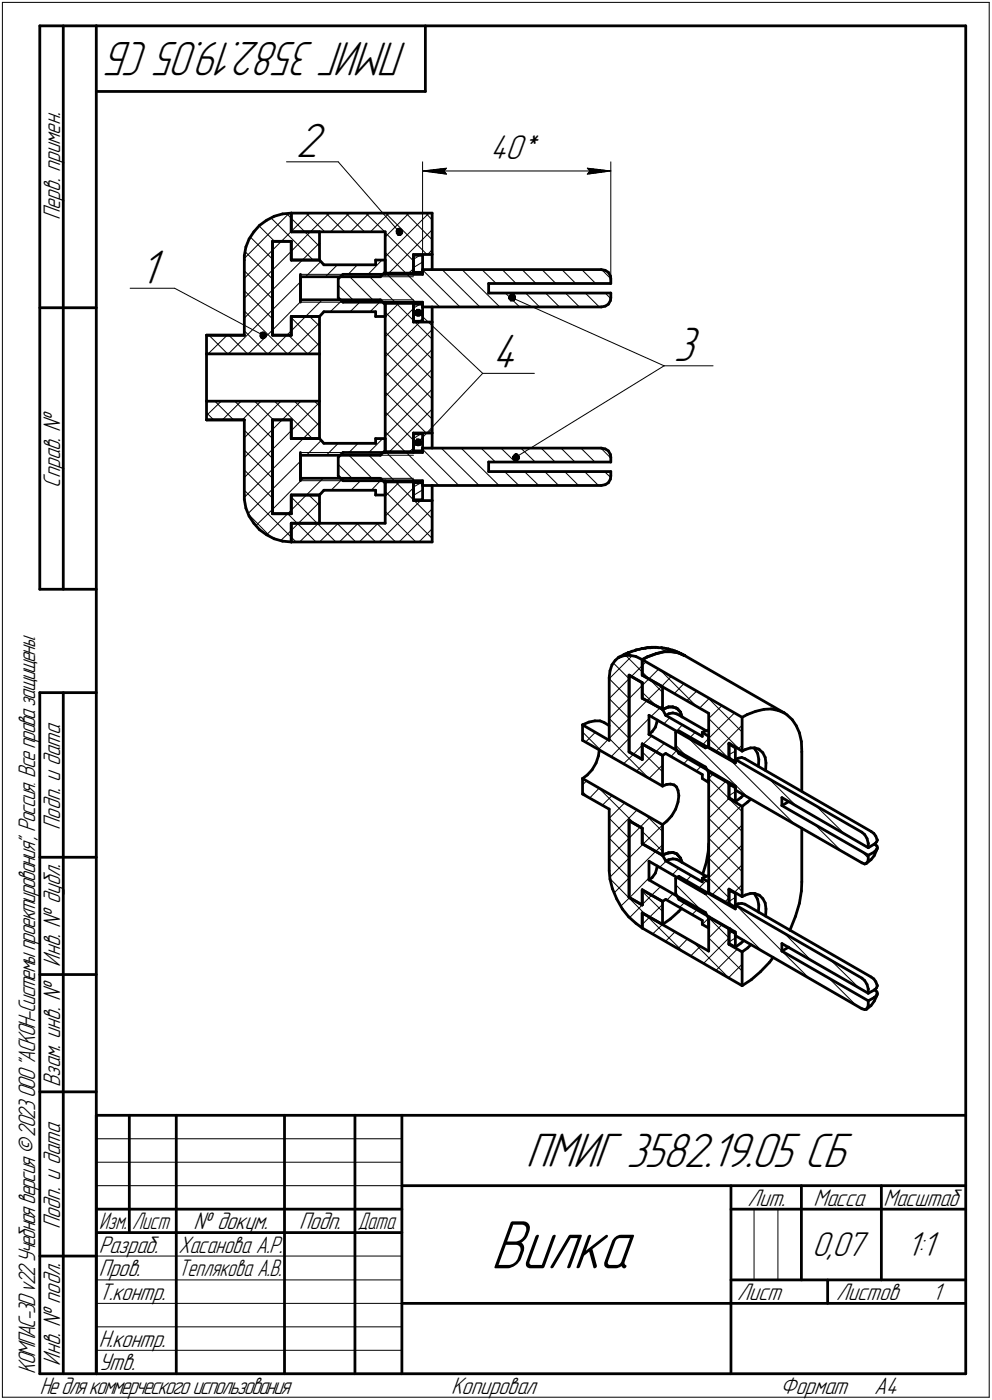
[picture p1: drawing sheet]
<svg xmlns="http://www.w3.org/2000/svg" width="211mm" height="298mm" viewBox="0 0 211 298" stroke-linecap="round" stroke-linejoin="round" font-family="sans-serif">
<g fill="none" stroke="#000" stroke-width=".59">
<path d="M8.5 5.5v120zM8.5 5.5h12zM13.5 5.5v120zM20.5 5.5v287zM20.5 5.5h185zM20.5 19.5h70zM90.5 5.5v14zM205.5 5.5v287zM52 54.4v1zM52 55.4v16zM52.3 52.6l-.3 1.8zM53 50.9l-.7 1.7z"/>
<path d="M54 49.4l-1 1.5zM55.2 48l1.5-1.1zM55.2 48l-1.2 1.4zM56.7 46.9l1.6-.8zM58 51.4v20zM58 51.4h4zM58.3 46.1l1.8-.5zM60.1 45.6l1.9-.2zM62 51.4v4zM62 55.4h6zM62 45.4v4zM62 49.4h6z"/>
<path d="M62 49.4h20zM62 45.4h29.9zM63.9 58.9v4.9zM63.9 58.9h17zM63.9 58.4v.5zM68 55.4l.9 1zM68 49.4v6zM68.9 56.4h11zM72 59.4l1-1zM72 59.4v4zM73 58.4h16.9zM79.9 55.4v1z"/>
<path d="M79.9 55.4h2.1zM80.9 58.9l1.1-1zM82 55.4v2.5zM82 58.2v.2zM82 49.4v8.8zM82 58.2h6zM88 54.4h1.9zM88 58h1.9zM88 54.4v3.6zM88 58.2v.2zM88 54.2h3.9zM88 54.2v4z"/>
<path d="M89.9 54.4v3.6zM89.9 57.4h38zM89.9 57.4v1zM91.9 54.2v3.2zM91.9 45.4v8.8zM127.9 57.4l.9 .2zM128.8 57.6l.7 .4zM129.5 58l.4 .8zM129.9 58.8l.1 .6zM130 59.4v1zM8.5 65.5h12zM43.9 75.4h24.1z"/>
<path d="M43.9 71.4h8.1zM43.9 71.4v4zM43.9 75.4v10zM58 71.4h4zM62 67.4v4zM62 67.4h6zM63.9 63.8h17zM63.9 63.8v.5zM68 67.4v8zM68 75.4v10zM68.9 66.4l-.9 1zM68.9 66.4h11z"/>
<path d="M72 63.4l1 .9zM73 64.3h16.9zM79.9 67.4h2.1zM79.9 66.4v1zM80.9 63.8l1.1 1.1zM82 64.9v2.5zM82 64.3v.3zM82 64.6h6zM82 64.6v31.6zM88 68.4h1.9zM88 64.8h1.9zM88 64.8v3.6z"/>
<path d="M88 64.3v.3zM88 68.6h3.9zM88 64.6v4zM89.9 64.8v3.6zM89.9 64.3v1.1zM89.9 65.4h38zM91.9 65.4v3.2zM91.9 68.6v23.6zM104 62.4h26zM104 60.4v2zM104 60.4h26zM127.9 65.4l.9-.2z"/>
<path d="M128.8 65.2l.7-.4zM129.9 64l-.4 .8zM130 63.4l-.1 .6zM130 62.4v1zM43.9 85.4v4zM43.9 85.4h24.1zM43.9 89.4h8.1zM52 89.4v16zM58 89.4v20zM58 89.4h4zM62 93.4h6zM62 89.4v4z"/>
<path d="M63.9 96.9v5zM63.9 96.9h17zM63.9 96.4v.5zM68 93.4l.9 1zM68 85.4v8zM68.9 94.4h11zM72 97.4v3.9zM73 96.4h16.9zM73 96.4l-1 1zM79.9 93.4v1zM79.9 93.4h2.1zM80.9 96.9l1.1-1z"/>
<path d="M82 93.4v2.5zM82 96.2v.2zM82 96.2h6zM88 92.4h1.9zM88 96h1.9zM88 92.4v3.6zM88 96.2v.2zM88 92.2v4zM88 92.2h3.9zM89.9 95.4h38zM89.9 95.4v1zM89.9 92.4v3.6z"/>
<path d="M91.9 92.2v3.2zM104 98.4h26zM104 98.4v2zM127.9 95.4l.9 .2zM128.8 95.6l.7 .4zM129.5 96l.4 .8zM129.9 96.8l.1 .6zM130 97.4v1zM52 106.3l.3 1.9zM52 105.4v.9zM52.3 108.2l.7 1.7zM53 109.9l1 1.5z"/>
<path d="M54 111.4l1.2 1.4zM55.2 112.8l1.5 1.1zM56.7 113.9l1.6 .8zM58 109.4h4zM58.3 114.7l1.8 .5zM60.1 115.2l1.9 .2zM62 105.4h6zM62 105.4v4zM62 111.4h6zM62 111.4v4zM62 111.4h20zM62 115.4h29.9z"/>
<path d="M63.9 101.9h17zM63.9 101.9v.5zM68 105.4v6zM68.9 104.4h11zM68.9 104.4l-.9 1zM72 101.3l1 1.1zM73 102.4h16.9zM79.9 105.4h2.1zM79.9 104.4v1zM80.9 101.9l1.1 1zM82 102.9v2.5zM82 102.4v.2z"/>
<path d="M82 102.6v8.8zM82 102.6h6zM88 102.8v3.6zM88 106.4h1.9zM88 102.8h1.9zM88 102.4v.2zM88 102.6v4zM88 106.6h3.9zM89.9 103.4h38zM89.9 102.4v1zM89.9 102.8v3.6zM91.9 103.4v3.2z"/>
<path d="M91.9 106.6v8.8zM104 100.4h26zM127.9 103.4l.9-.2zM128.8 103.2l.7-.4zM129.9 102l-.4 .8zM130 101.3l-.1 .7zM130 100.4v.9zM8.5 125.5h12zM131.7 140l1-.6zM131.7 140h.1M131.7 140l1.1-.4zM132.7 139.4h.1"/>
<path d="M132.8 139.4h.1M132.8 139.6l1.1-.1zM132.8 139.4l.2-.1zM133 139.3l.3-.2zM133.3 139.1l.4-.1zM133.7 139h.1M133.7 138.9h.1M133.8 138.9h.1M133.9 138.9h.2zM133.9 139.5l1.4 .3zM134.1 138.9l.4-.2zM134.5 138.7l.6-.2z"/>
<path d="M135.1 138.5l.1-.1zM135.2 138.4h.1M135.3 138.4l.3-.1zM135.3 139.8l1.4 .7zM135.6 138.3h.5zM136.1 138.3l.5-.2zM136.6 138.1h.1M136.7 138.1h.1M136.7 138.1h.2zM136.9 138.1l.3-.1zM137.2 138h.1M137.3 138h.1"/>
<path d="M137.4 138l.3-.1zM137.7 137.9h.1M137.8 139.9l1.8-.7zM137.8 137.9h.1M137.8 137.9h.2zM138 137.9h.1M138.1 137.9h.1M138.2 137.9h.1M138.3 137.9h.1M138.3 137.9h.2zM138.5 137.9l.1-.1zM138.6 137.8h.1"/>
<path d="M138.7 137.8h.2zM138.9 137.8h.1zM139 137.8h.4zM139.4 137.8h.1M139.5 137.8h.2zM139.6 139.2l1.7-.4zM139.7 137.8l.3 .1zM140 137.9h.7zM140.7 137.9h.1M140.8 137.9l.1 .1zM140.9 138h.2zM141.1 138h.2z"/>
<path d="M141.3 138.8h1.6zM141.3 138l.4 .1zM141.7 138.1l.5 .1zM142.2 138.2h.1M142.2 138.3h.1M142.3 138.3h.1M142.4 138.3h.3zM142.7 138.3l.4 .1zM142.9 138.8l1.5 .2zM143.1 138.4l.5 .2zM143.6 138.6l.1 .1zM143.7 138.7h.1"/>
<path d="M143.8 138.7l.2 .1zM144 138.8l.4 .1zM144.4 139l1.3 .6zM144.4 138.9l.5 .3zM144.9 139.2h.1M144.9 139.2l.1 .1zM145 139.3l.2 .1zM145.2 139.4l.3 .1zM145.5 139.5h.1M145.6 139.5l.1 .1zM145.7 139.6l21.2 12.2zM8.5 147.5v145z"/>
<path d="M8.5 147.5h12zM13.5 147.5v145zM124 157.6l17 9.8zM124 154.3l5.6 3.3zM124 154.3v3.3zM124 154.3l1.3-.5zM125.3 153.8l1.3-.3zM126.6 153.5h1.1zM127.5 159.7l-.2 1.3zM127.7 153.5l.8 .3zM128.5 153.8l1.1 .7zM129.6 144.3v.2z"/>
<path d="M129.6 144.5v13.1zM129.8 142.8l-.2 1.5zM130.2 141.6l-.4 1.2zM130.9 140.6l.8-.6zM130.9 140.6l-.7 1zM133.9 143.8v16.3zM133.9 143.8l2.8 1.6zM136.7 145.4v3.3zM136.7 158.4v3.3zM136.7 158.4l4.3 2.5zM136.7 148.7l4.3 2.3zM136.7 140.5l1.1-.6z"/>
<path d="M136.7 140.5v3.3zM136.7 143.8l4.3 2.4zM136.7 143.8l14.1 8.1zM136.7 140.5l21.2 12.2zM138.1 152.3v4.1zM138.1 152.3l12 7zM138.1 156.4l12 6.9zM138.1 156.4l.7-.6zM139.4 154.9l-.6 .9zM139.8 153.8l-.4 1.1zM139.9 153.3l-.1 .5zM141 151l.6 1.3z"/>
<path d="M141 151h.2zM141 146.2v4.8zM141.2 151l1-.5zM141.6 152.3l.7-.3zM141.6 152.3l7.8 4.5zM142.2 150.5h1zM142.3 152l.9-.2zM143.2 151.8l.6 .2zM143.2 150.5l.7 .3zM143.8 156l.6-.4zM143.8 156v3.3zM143.8 159.3l.6 1.1z"/>
<path d="M143.8 152l.3 .1zM143.9 150.8l.3 .2zM144.1 152.1l6.2 3.5zM144.2 151l.6 .6zM144.4 155.6l12.1 6.9zM144.8 151.6l.3 1.1zM149.4 156l.4-.2zM149.4 156v.8zM149.4 156l1.4 .8zM149.8 155.8l1-.4zM150.1 159.3l.7-.5zM150.8 156.8v2z"/>
<path d="M150.8 151.9v7.2zM150.8 159.1l4.3 2.4zM155.1 158.4l1.4 .9zM155.1 158.4v3zM155.1 158.2l2.8 1.7zM155.1 158.2v3.3zM155.2 158.3l-.1 .1zM156.5 159.3l.1-.1zM156.5 159.3v2.9zM157.9 152.7l1.1-.6zM157.9 159.9l.7-.3zM157.9 152.7v7.2z"/>
<path d="M158.6 159.6l1.1-.3zM159 152.1l1.8-.6zM159.7 159.3h.9zM160.4 159.3l.3 .3zM160.6 159.3l.9 .2zM160.7 159.6l.5 .8zM160.8 151.5l1.8-.5zM161.5 159.5l.1 .2zM161.6 159.7l.7 .6zM162.6 151h1.5zM164.1 151l1.5 .3zM165.6 151.3l1.3 .5z"/>
<path d="M166.9 151.8l.6 .4zM167.5 152.2l1.1 1zM168.6 153.2l.8 1.3zM169.4 154.5l.7 1.5zM170.1 156l.4 1.9zM170.5 157.9l.1 2.2zM124 165.8v3.3zM124 165.8l17 9.8zM124 169.1l5.6 3.2zM124 165.8l1-.8zM126 163.9l-1 1.1zM126.8 162.5l-.8 1.4z"/>
<path d="M127.3 161l-.5 1.5zM129.6 172.3v13.1zM133.9 160.1l2.8 1.6zM133.9 174.8v16.3zM133.9 174.8l2.8 1.6zM136.7 179.7l4.3 2.4zM136.7 176.4v3.3zM141 160.9l.6-.5zM141 175.6v6.5zM141 160.9v6.5zM141 175.6l.9-.8zM141 167.4l.8-.4z"/>
<path d="M141.6 160.4l7.8 4.5zM141.8 167h.9zM142.7 167l.7 .1zM142.9 173.7l-1 1.1zM143.4 167.1l.5 .5zM143.8 172.3l-.9 1.4zM143.9 167.6l.4 .7zM144.3 170.8l-.5 1.5zM144.3 168.3l.1 1.1zM144.4 160.4l12.1 7zM144.4 169.4l-.1 1.4zM149.4 165.8l1.4 .8z"/>
<path d="M149.4 164.9v.9zM150.1 163.3l.7 1.2zM150.8 164.5v2.1zM150.8 179.7l-.1 1.6zM150.8 164.3h.2zM150.8 164.3l4.3 2.5zM150.8 164.3v25.8zM155.1 167l.3-.2zM155.1 169.8l1.4 .9zM155.1 167l1.4 .7zM155.1 161.4l1.4 .8zM155.1 167v2.8z"/>
<path d="M155.1 170l.1-.1zM155.1 166.8l.1-.1zM155.1 170l2.8 1.7zM155.1 166.8v3.2zM155.2 161.5h-.1zM156.5 170.7l1.1-.9zM156.5 167.7v3zM156.5 161.7l.6-.2zM156.5 161.7l26.9 15.5zM156.5 167.4v.8zM156.5 161.7v.8zM156.5 168.2l26.9 15.5z"/>
<path d="M157.1 161.5l.7-.2zM157.6 169.8l.6-.6zM157.8 161.3l.7 .2zM157.9 171.7l1.2-.9zM157.9 171.7v19.2zM158.5 161.5l26.8 15.5zM159.1 170.8l.7-.6zM161.2 160.4l.3 1.3zM161.5 161.7l-.1 1.5zM162.3 160.3l.5 1zM162.8 161.3l.2 1.2zM163 162.5l-.1 1.6z"/>
<path d="M166.4 171.5l18.3 10.6zM166.4 169.8v1.7zM166.4 169.8l18.3 10.7zM166.4 171.5l1.4-.8zM170.6 176.4v11.4zM170.6 160.1v8.4zM183.4 177.2l.6 .5zM184 177.7l.5 .9zM184.5 178.6l.2 1zM184.7 179.6h.1M184.7 179.7v.8zM185.3 177l.6 .5z"/>
<path d="M185.9 177.5l.5 .6zM186 179.7l.3-.1zM186.1 179.7l.3 .2zM186.4 178.1l.2 .6zM186.4 179.9l.2 .3zM186.5 179.2l-.2 .4zM186.6 178.7l.1 .2zM186.7 178.9l-.2 .3zM8.5 182.5h12zM129.6 185.4l.2 1.8zM129.8 187.2l.5 2zM130.3 189.2l.9 2.2z"/>
<path d="M131.2 191.4l1.2 2.1zM132.4 193.5l1.4 1.7zM133.8 195.2l1.5 1.4zM133.9 191.1l2.8 1.6zM135.3 196.6l1.4 1zM136.7 189.5l4.3 2.4zM136.7 189.5v3.2zM136.7 194.4l4.3 2.4zM136.7 194.4v3.2zM136.7 194.4l14.1 8.1zM136.7 197.6l21.2 12.3zM138.1 183.4v4z"/>
<path d="M138.1 187.4l12 6.9zM138.1 183.4l12 6.9zM138.1 187.4l.7-.5zM139.4 185.9l-.6 1zM139.8 184.8l-.4 1.1zM139.9 184.4l-.1 .4zM141 182.1l.6 1.2zM141 191.9l.6-.4zM141 182.1l.2-.2zM141 196.8l1.7-1.1zM141 191.9v4.9zM141.2 181.9l1-.3z"/>
<path d="M141.6 183.3l.7-.3zM141.6 183.3l7.8 4.5zM141.6 191.5l7.8 4.5zM142.2 181.6l1-.1zM142.3 183l.9-.1zM142.7 195.7l1.7-1.6zM143.2 182.9l.6 .1zM143.2 181.5l.7 .3zM143.8 187v3.2zM143.8 187l.6-.4zM143.8 190.2l.6 1.3zM143.8 183h.3z"/>
<path d="M143.9 181.8l.3 .2zM144.1 183l6.2 3.6zM144.2 182l.6 .7zM144.4 194.1l.6-.6zM144.4 186.6l12.1 6.9zM144.4 191.5l12.1 7zM144.8 182.7l.3 .9zM149.4 187l.4-.2zM149.4 187v.8zM149.4 196.8l1.4 .8zM149.4 196v.8zM149.4 187l1.4 .8z"/>
<path d="M149.8 186.8l1-.4zM150.1 194.3l.7 1.3zM150.1 190.3l.7-.4zM150.3 183.6l-.8 2.6zM150.7 181.3l-.4 2.3zM150.8 195.6v2zM150.8 187.8v2.1zM150.8 195.3l.2-.1zM150.8 190.1l4.3 2.4zM150.8 195.3v7.2zM150.8 195.3l4.3 2.5zM155.1 198l.3-.2z"/>
<path d="M155.1 198v2.9zM155.1 198l1.4 .8zM155.1 189.5l1.4 .7zM155.1 192.4l1.4 .8zM155.1 189.5v2.9zM155.1 189.3v3.2zM155.1 189.3l2.8 1.6zM155.1 197.8v3.3zM155.2 189.4l-.1 .1zM155.2 197.7l-.1 .1zM155.2 192.4l-.1 .1zM156.5 192.7l.6-.3z"/>
<path d="M156.5 199.2l26.9 15.6zM156.5 198.5v.7zM156.5 192.7l26.9 15.6zM156.5 192.7v.8zM156.5 190.2h.1zM156.5 198.8v2.9zM156.5 190.2v3zM157.1 192.4h.7zM157.8 192.4l.7 .1zM157.9 190.9l.7-.3zM158.5 192.5l26.8 15.5zM158.6 190.6l1.1-.4z"/>
<path d="M159.7 190.2h.9zM160.4 190.2l.3 .4zM160.6 190.2l.9 .4zM160.7 190.6l.5 .9zM161.2 191.5l.3 1.2zM161.5 192.7l-.1 1.5zM161.5 190.6l.1 .1zM161.6 190.7l.7 .6zM162.3 191.3l.5 1zM162.8 192.3l.2 1.2zM163 193.5l-.1 1.6zM169.2 195.2l-1.1 2.9z"/>
<path d="M170.1 192.4l-.9 2.8zM170.5 189.7l-.4 2.7zM170.6 187.8l-.1 1.9zM183.4 183.7l.6 .3zM184 184l.3-.2zM184.3 183.8h.1M184.4 183.8l.9-.8zM184.7 183.5l-.4 .3zM184.7 183v.5zM184.7 182.1v.9zM184.7 182.1l1.3-.7zM184.7 180.5l1.3-.8z"/>
<path d="M186 182.2l-.7 .8zM186.1 181.4l.3-.3zM186.1 181.4h-.1zM186.5 181l-.5 1.2zM186.6 180.7l-.1 .3zM186.6 180.2l.1 .3zM186.6 180.7v.1zM186.6 180.8l-.2 .3zM186.7 180.5l-.1 .2zM8.5 207.5h12zM155.1 200.9l1.4 .8zM155.1 201.1l.1-.1z"/>
<path d="M155.1 201.1l2.8 1.6zM156.5 201.7l1.1-.9zM157.6 200.8l.6-.5zM157.9 209.9l2-1.3zM157.9 202.7l1.2-.9zM157.9 202.7v7.2zM159.1 201.8l.7-.6zM159.9 208.6l1.9-1.7zM163.7 204.9l-1.9 2zM164.5 203.9l-.8 1zM166.4 200.9l18.3 10.6zM166.4 202.5l18.3 10.6z"/>
<path d="M166.4 200.9v1.6zM166.4 202.5l1.4-.8zM183.4 214.8l.6 .2zM183.4 208.3l.6 .5zM184 215l.3-.1zM184 208.8l.5 .8zM184.3 214.9h.1M184.4 214.9l.9-.8zM184.5 209.6l.2 1zM184.7 214.5l-.4 .4zM184.7 210.7v.8zM184.7 214v.5z"/>
<path d="M184.7 213.1v.9zM184.7 210.6h.1M184.7 213.1l1.3-.7zM184.7 211.5l1.3-.7zM185.3 208l.6 .4zM185.9 208.4l.5 .6zM186 213.2l-.7 .9zM186 210.8l.3-.1zM186.1 210.7l.3 .2zM186.1 212.3l.3-.1zM186.1 212.3l-.1 .1zM186.4 209l.2 .7z"/>
<path d="M186.4 210.9l.2 .3zM186.5 212.1l-.5 1.1zM186.5 210.3l-.2 .4zM186.6 211.7l-.1 .4zM186.6 209.7l.1 .2zM186.6 211.2l.1 .4zM186.6 211.7v.2zM186.6 211.9l-.2 .3zM186.7 209.9l-.2 .4zM186.7 211.6l-.1 .1zM8.5 232.5h12zM20.5 237.5h185z"/>
<path d="M20.5 237.5v55zM27.5 237.5v25zM37.5 237.5v55zM60.5 237.5v55zM75.5 237.5v55zM85.5 237.5v55zM20.5 257.5h65zM85.5 252.5h120zM155.5 252.5v40zM155.5 257.5h15zM170.5 252.5v20zM170.5 257.5h35z"/>
<path d="M187.5 252.5v20zM8.5 267.5h12zM20.5 262.5h65zM85.5 277.5h70zM155.5 277.5h50zM155.5 272.5h50zM176.1 272.5v5zM8.5 292.5h12zM20.5 292.5h185z"/>
</g>
<g fill="none" stroke="#000" stroke-width=".21">
<path d="M.5 .5v297zM.5 .5h210zM210.5 .5v297zM61 34.5h11zM72 34.5l12.9 14.9zM89.9 34.5v19.9zM89.9 36.4l5.1-.6zM89.9 36.4l5.1 .7zM89.9 36.4h40.1zM94.5 36.4l.5 .7zM95 35.8l-.5 .6zM125 37.1l5-.7z"/>
<path d="M125 35.8l.5 .6zM125 35.8l5 .6zM125.5 36.4l-.5 .7zM130 34.5v24.9zM52 59.3l6-6zM52 57.7l6 6zM52.2 53.6l5.8 5.8zM53.3 50.5l4.7 4.7zM55.1 48.1l3.3 3.3zM57.7 46.4l8.9 9zM58 57.5l4-4zM58 53.3l1.9-1.9z"/>
<path d="M58 57.5l-6 6zM61 45.5l1 1zM61.6 45.4l-9.6 9.6zM62 49.3l-2.1 2.1zM62 54.9l.4 .5zM62 46.5l2.9 2.9zM62 49.3l3.9-3.9zM63.9 58.4h17.6zM64.3 55.4l3.7-3.7zM64.9 49.4l3.1 3.1zM65 58.9l3.2-3.2zM65.1 45.4l4 4z"/>
<path d="M66 49.4l-4 4.1zM66 49.4l4.1-4zM69.3 58.9l2.5-2.5zM69.3 45.4l4 4zM70.4 49.4l3.9-4zM72.4 58.9h15.6zM73.6 45.4l4 4zM74.4 58.9l4.9 4.9zM74.6 49.4l4-4zM76 56.4l-1.9 2zM77.8 45.4l4.1 4zM78.7 58.9l5.4 5.4z"/>
<path d="M78.8 49.4l4-4zM81.3 55.4l-3 3zM82 58l.1 .2zM82 53.8l4.4 4.4zM82 49.5l6 6zM82 54.7l9.3-9.3zM82 50.5l5-5.1zM82 45.4l8.8 8.8zM82.4 58.4l6 5.9zM82.7 58.2l9.2-9.3zM86.4 45.4l5.5 5.7zM86.6 58.4l7 7z"/>
<path d="M87 58.2l1-1zM88 57l1.9-1.2zM88 55.2l1.4-.8zM89.2 58l.7-.4zM89.9 57.5l8 7.9zM90.6 45.4l1.3 1.4zM91.9 53.2l-.9 1zM94.1 57.4l8 8zM98.3 57.4l8 8zM102.5 57.4l3.1 3zM106.8 57.4l3 3zM111.1 57.4l2.9 3z"/>
<path d="M115.3 57.4l3 3zM119.5 57.4l3 3zM123.8 57.4l2.9 3zM128 57.4l2 2zM27.7 61.4h9.5zM37.2 61.4l18.8 10zM43.9 71.5l.2-.1zM43.9 75.2l.3 .2zM44.3 75.4l4-4zM44.4 71.4l4 4zM48.6 75.4l9.4-9.4zM48.7 71.4l4 4z"/>
<path d="M52 67.7l6-6zM52 61.9l6 6zM52 66.2l9.1 9.2zM52 70.4l4.9 5zM52.8 75.4l5.2-5.1zM57.1 75.4l3.9-4zM58 61.7l6.3-6.3zM61 71.4l1-1zM61.3 75.4l6.7-6.7zM61.4 71.4l4 4zM62 70.4l3-3zM62 67.6l6 6.1z"/>
<path d="M63.9 64.3h17.6zM63.9 60l-5.9 6zM64.3 63.8l-6.3 6.5zM65 67.4l3.6-3.6zM65.5 75.4l2.5-2.4zM65.9 67.4l2.1 2zM70.3 66.4l2.3-2.3zM72 60.7l3.1 3.1zM72.4 63.8h15.6zM74.5 66.4l2-2.1zM78.7 66.4l2.1-2.1zM82 79.2l9.9 10z"/>
<path d="M82 74.9l9.9 10zM82 70.7l9.9 10zM82 66.5l9.9 10zM82 75.9l7.3-7.3zM82 71.7l6-6zM82 67.5l2.8-2.9zM84.3 64.6l3.7 3.6zM88 67.4l1.9-1.2zM88 65.6l1.4-.8zM88.3 68.6l3.6 3.6zM89 66.5l13.7 13zM89.2 68.4l.7-.5z"/>
<path d="M102.7 79.5l-13.7 14.6zM102.7 79.5h11zM107.5 62.4l3.1 3zM109 63.4l32.3 14.5zM111.8 62.4l3 3zM116.1 62.4l2.9 3zM120.3 62.4l3 3zM124.5 62.4l3 3zM128.8 62.4l1.2 1.2zM141.3 77.9h10.4zM43.9 88.5l3.2-3.1zM43.9 87.9l1.6 1.5z"/>
<path d="M45.7 85.4l4 4zM47.3 89.4l4-4zM50 85.4l8 8zM51.6 89.4l3.9-4zM52 97.5l6-6.1zM52 93.2l7.8-7.8zM52 91.6l6 6zM52 95.8l6 6.1zM54.2 85.4l4 4zM58 99.9l6.5-6.5zM58 95.7l4-4zM58 91.4l2-2z"/>
<path d="M58.4 85.4l8.1 8zM60 89.4l4-4zM62 91.7l6-6zM62 93.1l.2 .3zM62.7 85.4l5.3 5.3zM63.9 96.4h17.6zM64.5 93.4l3.5-3.5zM65.2 96.9l3.1-3.1zM66.9 85.4l1.1 1zM69.4 96.9l2.6-2.5zM72 98.9l2.9 3zM72.4 96.9h15.6z"/>
<path d="M74.3 96.4l1.9-2zM74.3 96.9l4.9 5zM78.5 96.9l5.4 5.5zM81.4 93.4l-2.9 3zM82 91.9l4.2 4.3zM82 87.7l6 6zM82 83.5l8.7 8.7zM82 92.9l9.9-10zM82 88.6l9.9-9.9zM82 84.4l9.9-10zM82 80.2l9.9-10zM82.2 96.4l5.9 6z"/>
<path d="M82.9 96.2l9-9.1zM86.4 96.4l7 7zM87.1 96.2l.9-.8zM88 95.1l1.9-1.2zM88 93.4l1.6-1zM89.4 96l.5-.3zM89.9 95.7l7.7 7.7zM91.9 91.4l-.7 .8zM93.9 95.4l8 8zM98.1 95.4l8.1 8zM102.4 95.4l3 3zM106.6 95.4l3 3z"/>
<path d="M109.7 97.4l31.6-19.5zM110.8 95.4l3.1 3zM115.1 95.4l3 3zM119.4 95.4l2.9 3zM123.6 95.4l3 3zM127.8 95.4l2.2 2.1zM52 105.9l6-6zM52 101.7l6-6zM52 100.1l6 6zM52 104.4l10 10zM52.7 109.4l5.3-5.3zM52.8 109.5l5 5.1z"/>
<path d="M54.4 111.9l3.6-3.4zM56.7 113.9l4.5-4.5zM58 104.1l5.9-5.9zM59.7 115.1l2.3-2.2zM61.2 109.4l.8-.8zM61.2 109.4l2 2zM62 108.6l3.2-3.2zM62 105.8l5.5 5.6zM62 114.4l1 1zM62 112.9l1.5-1.5zM63.2 111.4l4 4zM63.5 111.4l4.5-4.5z"/>
<path d="M63.8 115.4l3.9-4zM63.9 102.4h17.6zM64.5 101.9l-6.5 6.6zM65.2 105.4l3.5-3.5zM65.7 105.4l2.3 2.2zM67.5 111.4l4 4zM67.7 111.4l.3-.2zM70.4 104.4l2.3-2.3zM71.7 111.4l4 4zM72 111.4l-4 4zM72.2 115.4l4-4zM72.4 101.9h15.6z"/>
<path d="M74.7 104.4l2-2zM75.9 111.4l4 4zM76.5 115.4l3.9-4zM80.2 111.4l4 4zM80.7 115.4l8.8-8.8zM80.9 102.4l-1.9 2zM82 108.9l6.5 6.5zM82 104.6l9.9 10zM82 109.9l6-6zM82 105.7l3-3.1zM84.2 102.6l3.8 3.8zM84.9 115.4l7-7z"/>
<path d="M88 105.5l1.9-1.2zM88 103.7l1.6-.9zM88.1 106.6l3.8 3.8zM89.2 115.4l2.7-2.8zM89.4 106.4l.5-.3zM107.4 100.4l3 3zM111.6 100.4l3 3zM115.9 100.4l3 3zM120.1 100.4l3 3zM124.4 100.4l2.9 3zM128.6 100.4l1.4 1.3zM133.1 139.5l3.6 3.6z"/>
<path d="M124 155.9l4.1 4.1zM124 154.3v.1zM124.6 158l2.1-2zM129.4 157.5l-2.1 2.1zM129.6 157.2l4.3-4.2zM129.6 153l4.3-4.2zM129.6 148.8l4.3-4.3zM129.6 144.5l4.9-4.9zM129.6 144.5l4.3 4.3zM129.6 148.8l4.3 4.2zM129.6 153l4.3 4.2zM129.6 157.2l8.6 8.7z"/>
<path d="M130.5 141.1l3.4 3.4zM133.9 157.2l4.2-4.2zM133.9 153l3.8-3.8zM133.9 148.8l2.8-2.8zM133.9 144.5l.5-.5zM133.9 157.2l-3.9 3.9zM134.4 144l2.3-2.3zM136.7 158.7l-1.9 1.9zM136.7 158.7l.1-.2zM136.7 146l1.4-1.5zM136.7 147.4l3 3zM136.7 143.1l1.5 1.5z"/>
<path d="M136.8 158.5l1.9-1.8zM137.5 140.9l-.8 .8zM137.7 149.2l3.1-3.1zM138.1 144.5l2-2zM138.2 144.6l2.8 2.8zM138.5 152.6l1.9-1.8zM140.4 150.8l.6-.6zM140.5 142.7l7.7 7.7zM142.5 152.8l-1.3 1.4zM142.8 144l-2 2.1zM143.8 158.7l2.2 2.3zM144 159.8l-1.3 1.3z"/>
<path d="M145.2 154.3l-1.3 1.4zM145.5 145.5l-2 2.2zM146.1 149.2l2.2-2zM146.6 157.2l12.4 12.5zM146.9 157l1-1zM148.8 150.8l2.2-2.1zM150.5 148.4l7.4 7.5zM150.8 157.2l-1.2 1.3zM150.8 157.2l4.3 4.3zM150.8 153l6.7 6.7zM150.8 157.2l5.5-5.4zM150.8 153l2.8-2.7z"/>
<path d="M152.4 159.9l5.5-5.5zM155.1 159l.4-.3zM157.9 158.7l-.8 .7zM124 168.6l1.1 1.1zM124.8 166.3l-.8 .8zM127.3 167.7l7.8 7.8zM127.5 167.8l-2 2.1zM128.2 171.4l2-2zM129.6 174.2l3.3-3.3zM129.6 174.2l4.3 4.3zM129.6 178.5l4.3 4.2zM132.7 162.6l2.1-2z"/>
<path d="M133.9 178.5l2.3-2.4zM135.4 164.3l4.1-4.2zM135.6 172.5l-6 6zM136.2 176.1l2.1-2zM136.7 160.1l4.3 4.2zM136.7 177l4.3 4.3zM136.8 179.7l4.2-4zM137.4 173.6l3.6 3.4zM138.1 165.8l2.9-2.9zM139.5 160.1l1.9-1.9zM140.8 167.3l.2-.2zM145.5 162.6l1-1z"/>
<path d="M148.1 164.3l1.1-1.1zM150.3 166.3l.5-.5zM150.8 178.5l7.1 7.1zM150.8 174.2l7.1 7.1zM150.8 170l7.1 7zM150.8 165.8l4.3 4.2zM150.8 174.2l4.3-4.2zM150.8 170l3.6-3.6zM150.8 165.8l.9-1zM155 161.5h.1M155.1 170.1l2.8 2.7zM155.1 169.4l1.4-.8z"/>
<path d="M155.1 167.6l.6-.3zM155.1 160.7l1.4-.8zM155.5 162l13.6 13.5zM156 161.9l.5-.3zM156.1 170.5l.4-.2zM157.7 171.5l-6.9 7zM163.7 165.9l5.7 5.7zM173.3 175.5l5.8 5.8zM173.7 171.6l5.8 5.8zM129.6 182.7l4.3-4.2zM129.6 182.7l4.3 4.2zM129.7 186.9l4.2-4.2z"/>
<path d="M129.8 187.1l7.6 7.7zM130.6 190.2l3.3-3.3zM132.1 193l1.8-1.8zM133.9 186.9l5.6-5.6zM133.9 182.7l2.9-3zM133.9 195.4l2.8-2.7zM136.7 192.7h.1M136.7 196.8l-.5 .6zM136.7 189.8l4.3 4.3zM136.7 196.8l1.6-1.6zM137.4 194.8l7.8 7.7zM138.1 186.9l-4.2 4.3z"/>
<path d="M138.3 195.2l2.7-2.6zM138.7 190.6l1.8-1.8zM138.7 190.6l-2 2zM138.9 198.9l2.1-2.1zM139.5 181.3l1.5-1.4zM140.4 184.7l1.3-1.3zM143.2 190.3l-1.3 1.4zM143.7 198.4l-2.1 2.1zM143.8 188.4l5.3 5.3zM144.4 184.9l-1.3 1.4zM144.6 193.2l1-1zM146.3 199.9l-2 2.1z"/>
<path d="M147.1 186.4l-1.1 1.1zM147.2 194.7l1.1-1zM148.8 189.1l1.5-1.6zM149.4 196.8l1.4-1.3zM149.7 190.1l12.4 12.4zM150.8 199.7l7.1 7.1zM150.8 195.4l4.3 4.3zM150.8 186.9l4.3 4.3zM150.8 182.7l7.1 7.1zM150.8 199.7l2.8-2.8zM150.8 195.4h.1M150.8 186.9l7.1-7z"/>
<path d="M150.8 182.7l7.1-7zM151.6 190.5l6.3-6.4zM154.2 192.1l.9-.9zM155.1 198.9l.8-.5zM155.1 191.9l1.4-.8zM155.1 190.2l.6-.4zM156.1 193l.4-.2zM156.3 190l1.6-1.6zM156.7 192.9l9.7 9.6zM166.8 198.6l5.8 5.9zM183.3 181.3l1.4 1.4zM147 203.5l2-2z"/>
<path d="M147.5 200.6l7.7 7.8zM149.7 205.1l5.4-5.4zM152.3 206.7l4.6-4.6zM155 208.2l2.9-2.9zM155.1 200.6l1.4-.9zM156.3 201.6l.2-.1zM157.7 209.8l.2-.2zM166.4 202.5l5.8 5.9zM176.4 208.4l5.8 5.7zM176.8 204.5l5.8 5.7zM20.5 247.5h65zM20.5 252.5h65z"/>
<path d="M20.5 242.5h65zM160.4 257.5v15zM165.5 257.5v15zM20.5 267.5h65zM20.5 272.5h65zM20.5 277.5h65zM.5 297.5h210zM20.5 282.5h65zM20.5 287.5h65z"/>
</g>
<g fill="#fff" stroke="#fff" stroke-width=".21">
<path d="M104.3 28.3h11.4zM104.3 28.4h11.4zM104.3 28.4h11.4zM104.3 28.5h11.4zM104.3 28.6h11.4zM104.3 28.7h11.4zM104.3 28.8h11.4zM104.3 28.9h11.4zM104.3 29h11.4zM104.3 29h11.4zM104.3 29.1h11.4zM104.3 29.2h11.4zM104.3 29.3h11.4zM104.3 29.4h11.4zM104.3 29.5h11.4zM104.3 29.5h11.4zM104.3 29.6h11.4zM104.3 29.7h11.4zM104.3 29.8h11.4zM104.3 29.9h11.4zM104.3 30h11.4zM104.3 30.1h11.4zM104.3 30.1h11.4zM104.3 30.2h11.4zM104.3 30.3h11.4zM104.3 30.4h11.4zM104.3 30.5h11.4zM104.3 30.6h11.4zM104.3 30.6h11.4zM104.3 30.7h11.4zM104.3 30.8h11.4zM104.3 30.9h11.4zM104.3 31h11.4zM104.3 31.1h11.4zM104.3 31.2h11.4zM104.3 31.2h11.4zM104.3 31.3h11.4zM104.3 31.4h11.4zM104.3 31.5h11.4zM104.3 31.6h11.4zM104.3 31.7h11.4zM104.3 31.7h11.4zM104.3 31.8h11.4zM104.3 31.9h11.4zM104.3 32h11.4zM104.3 32.1h11.4zM104.3 32.2h11.4zM104.3 32.3h11.4zM104.3 32.3h11.4zM104.3 32.4h11.4zM104.3 32.5h11.4zM104.3 32.6h11.4zM104.3 32.7h11.4zM104.3 32.8h11.4zM104.3 32.9h11.4zM104.3 32.9h11.4zM104.3 33h11.4zM104.3 33.1h11.4zM104.3 33.2h11.4zM104.3 33.3h11.4zM104.3 33.4h11.4zM104.3 33.4h11.4zM104.3 33.5h11.4zM104.3 33.6h11.4zM104.3 33.7h11.4zM104.3 33.8h11.4zM104.3 33.9h11.4zM104.3 34h11.4zM104.3 34h11.4zM104.3 34.1h11.4zM104.3 34.2h11.4zM104.3 34.3h11.4zM104.3 34.4h11.4zM104.3 34.5h11.4zM104.3 34.5h11.4zM104.3 34.6h11.4zM104.3 34.7h11.4zM104.3 34.8h11.4zM104.3 34.9h11.4zM104.3 35h11.4zM104.3 35.1h11.4zM104.3 35.1h11.4zM104.3 35.2h11.4zM104.3 35.3h11.4z"/>
<path d="M94.8 35.3h.6zM94.2 35.4h1.2zM93.6 35.5h1.8zM93 35.6h2.4zM92.5 35.6h2.9zM91.8 35.7h3.6zM91.6 35.8h3.8zM91.4 35.9h4zM91.1 36h4.3zM90.8 36.1h4.6zM90.7 36.2h4.7zM90.4 36.2h5zM90.2 36.3h5.2zM89.9 36.4h5.5zM90.2 36.5h5.2zM90.3 36.6h5.1zM90.6 36.7h4.8zM90.8 36.7h4.6zM91 36.8h4.4zM91.2 36.9h4.2zM91.4 37h4zM91.6 37.1h3.8zM91.8 37.2h3.6zM92.5 37.3h2.9zM93 37.3h2.4zM93.6 37.4h1.8zM94.2 37.5h1.2zM94.8 37.6h.6z"/>
<path d="M124.5 35.3h.6zM124.5 35.4h1.2zM124.5 35.5h1.8zM124.5 35.6h2.5zM124.5 35.6h3.1zM124.5 35.7h3.7zM124.5 35.8h3.9zM124.5 35.9h4.2zM124.5 36h4.4zM124.5 36.1h4.6zM124.5 36.2h4.9zM124.5 36.2h5zM124.5 36.3h5.3zM124.5 36.4h5.5zM124.5 36.5h5.3zM124.5 36.6h5.1zM124.5 36.7h4.9zM124.5 36.7h4.7zM124.5 36.8h4.5zM124.5 36.9h4.3zM124.5 37h4.1zM124.5 37.1h3.9zM124.5 37.2h3.7zM124.5 37.3h3.1zM124.5 37.3h2.5zM124.5 37.4h1.8zM124.5 37.5h1.2zM124.5 37.6h.6z"/>
<path d="M29.6 52.6h5.5zM29.6 52.7h5.5zM29.6 52.7h5.5zM29.6 52.8h5.5zM29.6 52.9h5.5zM29.6 53h5.5zM29.6 53.1h5.5zM29.6 53.2h5.5zM29.6 53.3h5.5zM29.6 53.3h5.5zM29.6 53.4h5.5zM29.6 53.5h5.5zM29.6 53.6h5.5zM29.6 53.7h5.5zM29.6 53.8h5.5zM29.6 53.8h5.5zM29.6 53.9h5.5zM29.6 54h5.5zM29.6 54.1h5.5zM29.6 54.2h5.5zM29.6 54.3h5.5zM29.6 54.4h5.5zM29.6 54.4h5.5zM29.6 54.5h5.5zM29.6 54.6h5.5zM29.6 54.7h5.5zM29.6 54.8h5.5zM29.6 54.9h5.5zM29.6 54.9h5.5zM29.6 55h5.5zM29.6 55.1h5.5zM29.6 55.2h5.5zM29.6 55.3h5.5zM29.6 55.4h5.5zM29.6 55.5h5.5zM29.6 55.5h5.5zM29.6 55.6h5.5zM29.6 55.7h5.5zM29.6 55.8h5.5zM29.6 55.9h5.5zM29.6 56h5.5zM29.6 56h5.5zM29.6 56.1h5.5zM29.6 56.2h5.5zM29.6 56.3h5.5zM29.6 56.4h5.5zM29.6 56.5h5.5zM29.6 56.6h5.5zM29.6 56.6h5.5zM29.6 56.7h5.5zM29.6 56.8h5.5zM29.6 56.9h5.5zM29.6 57h5.5zM29.6 57.1h5.5zM29.6 57.1h5.5zM29.6 57.2h5.5zM29.6 57.3h5.5zM29.6 57.4h5.5zM29.6 57.5h5.5zM29.6 57.6h5.5zM29.6 57.7h5.5zM29.6 57.7h5.5zM29.6 57.8h5.5zM29.6 57.9h5.5zM29.6 58h5.5zM29.6 58.1h5.5zM29.6 58.2h5.5zM29.6 58.3h5.5zM29.6 58.3h5.5zM29.6 58.4h5.5zM29.6 58.5h5.5zM29.6 58.6h5.5zM29.6 58.7h5.5zM29.6 58.8h5.5zM29.6 58.8h5.5zM29.6 58.9h5.5zM29.6 59h5.5zM29.6 59.1h5.5zM29.6 59.2h5.5zM29.6 59.3h5.5zM29.6 59.4h5.5zM29.6 59.4h5.5zM29.6 59.5h5.5zM29.6 59.6h5.5zM29.6 59.7h5.5zM29.6 59.8h5.5zM29.6 59.9h5.5zM29.6 59.9h5.5zM29.6 60h5.5zM29.6 60.1h5.5zM29.6 60.2h5.5zM29.6 60.3h5.5zM29.6 60.4h5.5zM29.6 60.5h5.5zM29.6 60.5h5.5zM29.6 60.6h5.5zM29.6 60.7h5.5zM29.6 60.8h5.5zM29.6 60.9h5.5zM29.6 61h5.5zM29.6 61h5.5zM29.6 61.1h5.5zM29.6 61.2h5.5zM29.6 61.3h5.5zM29.6 61.4h5.5zM29.6 61.5h5.5zM29.6 61.6h5.5zM29.6 61.6h5.5zM29.6 61.7h5.5zM29.6 61.8h5.5zM29.6 61.9h5.5zM29.6 62h5.5zM29.6 62.1h5.5zM29.6 62.1h5.5zM29.6 62.2h5.5zM29.6 62.3h5.5zM29.6 62.4h5.5zM29.6 62.5h5.5z"/>
<path d="M63 25.6h6.9zM63 25.7h6.9zM63 25.7h6.9zM63 25.8h6.9zM63 25.9h6.9zM63 26h6.9zM63 26.1h6.9zM63 26.2h6.9zM63 26.2h6.9zM63 26.3h6.9zM63 26.4h6.9zM63 26.5h6.9zM63 26.6h6.9zM63 26.7h6.9zM63 26.8h6.9zM63 26.8h6.9zM63 26.9h6.9zM63 27h6.9zM63 27.1h6.9zM63 27.2h6.9zM63 27.3h6.9zM63 27.3h6.9zM63 27.4h6.9zM63 27.5h6.9zM63 27.6h6.9zM63 27.7h6.9zM63 27.8h6.9zM63 27.9h6.9zM63 27.9h6.9zM63 28h6.9zM63 28.1h6.9zM63 28.2h6.9zM63 28.3h6.9zM63 28.4h6.9zM63 28.4h6.9zM63 28.5h6.9zM63 28.6h6.9zM63 28.7h6.9zM63 28.8h6.9zM63 28.9h6.9zM63 29h6.9zM63 29h6.9zM63 29.1h6.9zM63 29.2h6.9zM63 29.3h6.9zM63 29.4h6.9zM63 29.5h6.9zM63 29.5h6.9zM63 29.6h6.9zM63 29.7h6.9zM63 29.8h6.9zM63 29.9h6.9zM63 30h6.9zM63 30.1h6.9zM63 30.1h6.9zM63 30.2h6.9zM63 30.3h6.9zM63 30.4h6.9zM63 30.5h6.9zM63 30.6h6.9zM63 30.6h6.9zM63 30.7h6.9zM63 30.8h6.9zM63 30.9h6.9zM63 31h6.9zM63 31.1h6.9zM63 31.2h6.9zM63 31.2h6.9zM63 31.3h6.9zM63 31.4h6.9zM63 31.5h6.9zM63 31.6h6.9zM63 31.7h6.9zM63 31.7h6.9zM63 31.8h6.9zM63 31.9h6.9zM63 32h6.9zM63 32.1h6.9zM63 32.2h6.9zM63 32.3h6.9zM63 32.3h6.9zM63 32.4h6.9zM63 32.5h6.9zM63 32.6h6.9zM63 32.7h6.9zM63 32.8h6.9zM63 32.9h6.9zM63 32.9h6.9zM63 33h6.9zM63 33.1h6.9zM63 33.2h6.9zM63 33.3h6.9zM63 33.4h6.9zM63 33.4h6.9zM63 33.5h6.9zM63 33.6h6.9zM63 33.7h6.9zM63 33.8h6.9zM63 33.9h6.9zM63 34h6.9zM63 34h6.9zM63 34.1h6.9zM63 34.2h6.9zM63 34.3h6.9zM63 34.4h6.9zM63 34.5h6.9zM63 34.5h6.9zM63 34.6h6.9zM63 34.7h6.9zM63 34.8h6.9zM63 34.9h6.9zM63 35h6.9zM63 35.1h6.9zM63 35.1h6.9zM63 35.2h6.9zM63 35.3h6.9zM63 35.4h6.9zM63 35.5h6.9z"/>
<path d="M143.3 69h6.4zM143.3 69.1h6.4zM143.3 69.2h6.4zM143.3 69.3h6.4zM143.3 69.3h6.4zM143.3 69.4h6.4zM143.3 69.5h6.4zM143.3 69.6h6.4zM143.3 69.7h6.4zM143.3 69.8h6.4zM143.3 69.8h6.4zM143.3 69.9h6.4zM143.3 70h6.4zM143.3 70.1h6.4zM143.3 70.2h6.4zM143.3 70.3h6.4zM143.3 70.4h6.4zM143.3 70.4h6.4zM143.3 70.5h6.4zM143.3 70.6h6.4zM143.3 70.7h6.4zM143.3 70.8h6.4zM143.3 70.9h6.4zM143.3 71h6.4zM143.3 71h6.4zM143.3 71.1h6.4zM143.3 71.2h6.4zM143.3 71.3h6.4zM143.3 71.4h6.4zM143.3 71.5h6.4zM143.3 71.5h6.4zM143.3 71.6h6.4zM143.3 71.7h6.4zM143.3 71.8h6.4zM143.3 71.9h6.4zM143.3 72h6.4zM143.3 72.1h6.4zM143.3 72.1h6.4zM143.3 72.2h6.4zM143.3 72.3h6.4zM143.3 72.4h6.4zM143.3 72.5h6.4zM143.3 72.6h6.4zM143.3 72.6h6.4zM143.3 72.7h6.4zM143.3 72.8h6.4zM143.3 72.9h6.4zM143.3 73h6.4zM143.3 73.1h6.4zM143.3 73.2h6.4zM143.3 73.2h6.4zM143.3 73.3h6.4zM143.3 73.4h6.4zM143.3 73.5h6.4zM143.3 73.6h6.4zM143.3 73.7h6.4zM143.3 73.7h6.4zM143.3 73.8h6.4zM143.3 73.9h6.4zM143.3 74h6.4zM143.3 74.1h6.4zM143.3 74.2h6.4zM143.3 74.3h6.4zM143.3 74.3h6.4zM143.3 74.4h6.4zM143.3 74.5h6.4zM143.3 74.6h6.4zM143.3 74.7h6.4zM143.3 74.8h6.4zM143.3 74.8h6.4zM143.3 74.9h6.4zM143.3 75h6.4zM143.3 75.1h6.4zM143.3 75.2h6.4zM143.3 75.3h6.4zM143.3 75.4h6.4zM143.3 75.4h6.4zM143.3 75.5h6.4zM143.3 75.6h6.4zM143.3 75.7h6.4zM143.3 75.8h6.4zM143.3 75.9h6.4zM143.3 75.9h6.4zM143.3 76h6.4zM143.3 76.1h6.4zM143.3 76.2h6.4zM143.3 76.3h6.4zM143.3 76.4h6.4zM143.3 76.5h6.4zM143.3 76.5h6.4zM143.3 76.6h6.4zM143.3 76.7h6.4zM143.3 76.8h6.4zM143.3 76.9h6.4zM143.3 77h6.4zM143.3 77h6.4zM143.3 77.1h6.4zM143.3 77.2h6.4zM143.3 77.3h6.4zM143.3 77.4h6.4zM143.3 77.5h6.4zM143.3 77.6h6.4zM143.3 77.6h6.4zM143.3 77.7h6.4zM143.3 77.8h6.4zM143.3 77.9h6.4zM143.3 78h6.4zM143.3 78.1h6.4zM143.3 78.1h6.4zM143.3 78.2h6.4zM143.3 78.3h6.4zM143.3 78.4h6.4zM143.3 78.5h6.4zM143.3 78.6h6.4zM143.3 78.7h6.4zM143.3 78.7h6.4zM143.3 78.8h6.4zM143.3 78.9h6.4z"/>
<path d="M104.7 70.6h7zM104.7 70.7h7zM104.7 70.8h7zM104.7 70.9h7zM104.7 71h7zM104.7 71h7zM104.7 71.1h7zM104.7 71.2h7zM104.7 71.3h7zM104.7 71.4h7zM104.7 71.5h7zM104.7 71.5h7zM104.7 71.6h7zM104.7 71.7h7zM104.7 71.8h7zM104.7 71.9h7zM104.7 72h7zM104.7 72.1h7zM104.7 72.1h7zM104.7 72.2h7zM104.7 72.3h7zM104.7 72.4h7zM104.7 72.5h7zM104.7 72.6h7zM104.7 72.6h7zM104.7 72.7h7zM104.7 72.8h7zM104.7 72.9h7zM104.7 73h7zM104.7 73.1h7zM104.7 73.2h7zM104.7 73.2h7zM104.7 73.3h7zM104.7 73.4h7zM104.7 73.5h7zM104.7 73.6h7zM104.7 73.7h7zM104.7 73.7h7zM104.7 73.8h7zM104.7 73.9h7zM104.7 74h7zM104.7 74.1h7zM104.7 74.2h7zM104.7 74.3h7zM104.7 74.3h7zM104.7 74.4h7zM104.7 74.5h7zM104.7 74.6h7zM104.7 74.7h7zM104.7 74.8h7zM104.7 74.8h7zM104.7 74.9h7zM104.7 75h7zM104.7 75.1h7zM104.7 75.2h7zM104.7 75.3h7zM104.7 75.4h7zM104.7 75.4h7zM104.7 75.5h7zM104.7 75.6h7zM104.7 75.7h7zM104.7 75.8h7zM104.7 75.9h7zM104.7 75.9h7zM104.7 76h7zM104.7 76.1h7zM104.7 76.2h7zM104.7 76.3h7zM104.7 76.4h7zM104.7 76.5h7zM104.7 76.5h7zM104.7 76.6h7zM104.7 76.7h7zM104.7 76.8h7zM104.7 76.9h7zM104.7 77h7zM104.7 77h7zM104.7 77.1h7zM104.7 77.2h7zM104.7 77.3h7zM104.7 77.4h7zM104.7 77.5h7zM104.7 77.6h7zM104.7 77.6h7zM104.7 77.7h7zM104.7 77.8h7zM104.7 77.9h7zM104.7 78h7zM104.7 78.1h7zM104.7 78.1h7zM104.7 78.2h7zM104.7 78.3h7zM104.7 78.4h7zM104.7 78.5h7zM104.7 78.6h7zM104.7 78.7h7zM104.7 78.7h7zM104.7 78.8h7zM104.7 78.9h7zM104.7 79h7zM104.7 79.1h7zM104.7 79.2h7zM104.7 79.2h7zM104.7 79.3h7zM104.7 79.4h7zM104.7 79.5h7zM104.7 79.6h7zM104.7 79.7h7zM104.7 79.8h7zM104.7 79.8h7zM104.7 79.9h7zM104.7 80h7zM104.7 80.1h7zM104.7 80.2h7zM104.7 80.3h7zM104.7 80.3h7zM104.7 80.4h7zM104.7 80.5h7z"/>
</g>
<g fill="#000" stroke="#000" stroke-width=".21">
<path d="M89.9 36.4h4.6zM90.6 36.5h4zM91.2 36.6h3.5zM91.9 36.7h2.8zM92.5 36.7h2.2zM93.1 36.8h1.7zM93.7 36.9h1.2zM94.4 37h.6z"/>
<path d="M94.3 35.9h.7zM93.6 36h1.3zM92.9 36.1h1.9zM92.1 36.2h2.6zM91.4 36.2h3.3zM90.7 36.3h3.9z"/>
<path d="M125.1 35.9h.6zM125.1 36h1.3zM125.2 36.1h2zM125.3 36.2h2.5zM125.4 36.2h3.2zM125.5 36.3h3.8z"/>
<path d="M125.5 36.4h4.5zM125.5 36.5h3.9zM125.4 36.6h3.4zM125.3 36.7h2.8zM125.2 36.7h2.3zM125.2 36.8h1.7zM125.1 36.9h1.1zM125.1 37h.5z"/>
<path d="M84.8 48.6h.5zM84.6 48.7h.7zM84.4 48.8h1zM84.4 48.9h1.1zM84.3 48.9h1.3zM84.3 49h1.4zM84.2 49.1h1.5zM84.2 49.2h1.5zM84.2 49.3h1.6zM84.2 49.4h1.6zM84.2 49.4h1.6zM84.2 49.5h1.6zM84.2 49.6h1.5zM84.2 49.7h1.5zM84.3 49.8h1.3zM84.4 49.9h1.2zM84.5 50h1zM84.6 50h.8zM84.6 50.1h.7z"/>
<path d="M55.7 70.7h.5zM55.5 70.8h.9zM55.5 70.9h1zM55.4 71h1.2zM55.3 71h1.3zM55.3 71.1h1.4zM55.3 71.2h1.4zM55.3 71.3h1.4zM55.3 71.4h1.4zM55.3 71.5h1.4zM55.2 71.5h1.5zM55.3 71.6h1.4zM55.3 71.7h1.4zM55.4 71.8h1.2zM55.4 71.9h1.2zM55.4 72h1.1zM55.5 72.1h.9zM55.7 72.1h.4z"/>
<path d="M88.6 65.9h.6zM88.6 66h.8zM88.5 66h1.1zM88.3 66.1h1.4zM88.3 66.2h1.4zM88.3 66.3h1.4zM88.2 66.4h1.5zM88.2 66.5h1.5zM88.2 66.5h1.5zM88.1 66.6h1.6zM88.2 66.7h1.5zM88.2 66.8h1.5zM88.3 66.9h1.4zM88.3 67h1.4zM88.3 67.1h1.4zM88.5 67.1h1.1zM88.6 67.2h.9zM88.6 67.3h.7z"/>
<path d="M108.7 62.7h.5zM108.5 62.7h1zM108.5 62.8h1.1zM108.4 62.9h1.2zM108.4 63h1.2zM108.3 63.1h1.4zM108.2 63.2h1.5zM108.2 63.2h1.5zM108.2 63.3h1.5zM108.2 63.4h1.5zM108.2 63.5h1.5zM108.2 63.6h1.5zM108.2 63.7h1.5zM108.3 63.8h1.4zM108.4 63.8h1.2zM108.5 63.9h1.1zM108.5 64h1zM108.5 64.1h.8z"/>
<path d="M88.6 93.5h.6zM88.6 93.6h.8zM88.5 93.6h1zM88.4 93.7h1.2zM88.3 93.8h1.4zM88.2 93.9h1.5zM88.2 94h1.5zM88.2 94.1h1.5zM88.2 94.1h1.5zM88.2 94.2h1.5zM88.2 94.3h1.5zM88.2 94.4h1.5zM88.3 94.5h1.4zM88.4 94.6h1.3zM88.4 94.7h1.3zM88.5 94.7h1.1zM88.5 94.8h1zM88.7 94.9h.5z"/>
<path d="M109.6 96.6h.5zM109.5 96.7h.7zM109.4 96.8h.8zM109.3 96.9h1zM109.1 96.9h1.3zM109.1 97h1.4zM109.1 97.1h1.4zM109.1 97.2h1.5zM109.1 97.3h1.5zM109.1 97.4h1.5zM109 97.5h1.6zM109.1 97.5h1.5zM109.1 97.6h1.5zM109.1 97.7h1.5zM109.1 97.8h1.4zM109.1 97.9h1.3zM109.3 98h1zM109.5 98h.7z"/>
</g>
<text font-size="15.6" x="104.4" y="270.1">Вилка</text>
<g font-size="10.9">
<text x="86.7" y="9" transform="rotate(-180 86.7 9)">ПМИГ 3582.19.05 СБ</text>
<text x="63" y="33.4">2</text>
<text x="29.7" y="60.4">1</text>
<text x="143.3" y="76.9">3</text>
<text x="104.7" y="78.5">4</text>
<text x="111.9" y="248.5">ПМИГ 3582.19.05 СБ</text>
</g>
<g font-size="7.8">
<text x="104.3" y="33.9">40*</text>
<text x="172.8" y="267.5">0,07</text>
<text x="192.9" y="267.5">1:1</text>
</g>
<g font-size="5.4">
<text x="12.8" y="46.9" transform="rotate(-90 12.8 46.9)">Перв. примен.</text>
<text x="12.8" y="103.8" transform="rotate(-90 12.8 103.8)">Справ. !</text>
<text x="12.8" y="176.7" transform="rotate(-90 12.8 176.7)">Подп. и дата</text>
<text x="12.8" y="205.8" transform="rotate(-90 12.8 205.8)">Инв. ! дубл.</text>
<text x="12.8" y="231.6" transform="rotate(-90 12.8 231.6)">Взам. инв. !</text>
<text x="159.1" y="256.8">Лит.</text>
<text x="173.1" y="256.8">Масса</text>
<text x="188" y="256.8">Масштаб</text>
<text x="12.8" y="261.7" transform="rotate(-90 12.8 261.7)">Подп. и дата</text>
<text x="41.2" y="261.8">! докум.</text>
<text x="63.6" y="261.8">Подп.</text>
<text x="21" y="266.8">Разраб.</text>
<text x="38" y="266.8">Хасанова А.Р.</text>
<text x="21" y="271.8">Пров.</text>
<text x="21" y="276.8">Т.контр.</text>
<text x="156.9" y="276.8">Лист</text>
<text x="177.9" y="276.8">Листов</text>
<text x="198.4" y="276.8">1</text>
<text x="21" y="286.8">Н.контр.</text>
<text x="7.5" y="292.5" transform="rotate(-90 7.5 292.5)">КОМПАС-3Dv22Учебнаяверсия©2023ООО&quot;АСКОН-Системыпроектирования&quot;, Россия. Всеправазащищены.</text>
<text x="12.8" y="290.8" transform="rotate(-90 12.8 290.8)">Инв. ! подл.</text>
<text x="21" y="291.8">Утв.</text>
<text x="8.5" y="296.7">Недлякоммерческогоиспользования</text>
<text x="96" y="296.8">Копировал</text>
<text x="166" y="296.8">Формат</text>
<text x="186" y="296.8">A4</text>
</g>
<g font-size="5.3">
<text x="21.1" y="261.8">Изм.</text>
<text x="28.1" y="261.8">Лист</text>
<text x="76.1" y="261.8">Дата</text>
<text x="38" y="271.8">Теплякова А.В.</text>
</g>
</svg>
